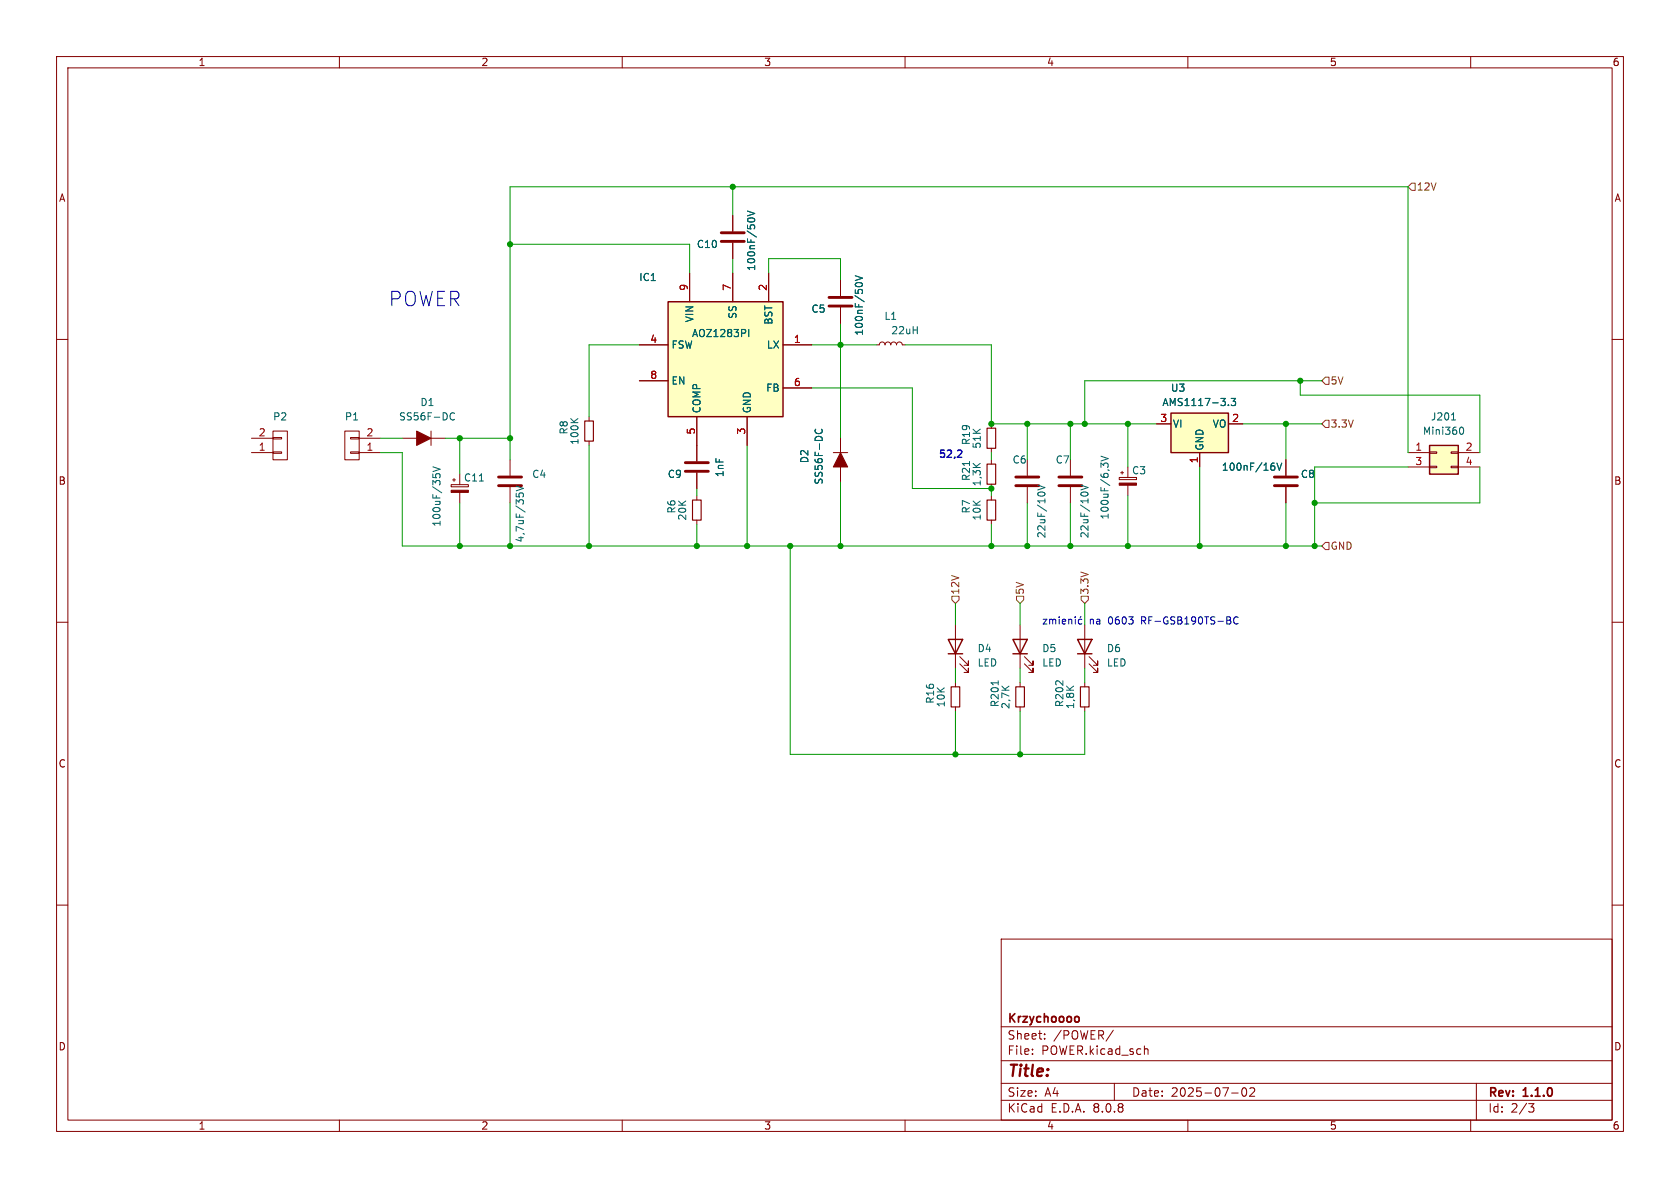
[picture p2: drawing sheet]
<svg xmlns="http://www.w3.org/2000/svg" width="297mm" height="210mm" viewBox="0 0 297 210" stroke-linecap="round" stroke-linejoin="round" font-family="sans-serif">
<g fill="none" stroke="#840000" stroke-width=".18">
<path d="M10 10h277v190h-277zM12 12h273v186h-273zM60 10v2M110 10v2M160 10v2M210 10v2M260 10v2M129.5 38.1v2.8M129.5 42.9v2.8M148.6 49.5v2.8M148.6 54.4v2.8M10 60h2"/>
<path d="M44.4 77.5h3.9M48.3 77.3h1.5v.3h-1.5zM48.3 79.9h1.5v.2h-1.5zM48.3 76.2h2.5v5.1h-2.5zM154.9 61h.5l.2-.4 .4-.1 .3 .1 .2 .4 .1-.4 .4-.1 .3 .1 .2 .4 .1-.4 .4-.1 .3 .1 .2 .4 .1-.4 .4-.1 .4 .1 .1 .4h.5M285 60h2M44.4 80h3.9M123.2 87.6v.8M123.2 91.9v.8M10 110h2M285 110h2M10 160h2"/>
<path d="M177 166h108v32h-108zM285 160h2M60 198v2M110 198v2M160 198v2M177 194.5h108M177 191.5h108M177 187.5h108M177 181.5h108M182.5 186.3v.1M182.5 185.5v.1M184.7 183.6v.1"/>
<path d="M184.7 182.8v.1M196.8 182.1l-1.3 2M197 191.5v3M202.4 185.5h.5l.1 .9M210 198v2M217.7 193.2h1.2M219.7 192.4l.2-.1a.81 .81 0 0 1 .6 .6 .81 .81 0 0 1-.3 .8l-.2 .1a.81 .81 0 0 1-.3-1.4zM221 192.4l.5-.1 .2 .1 .1 .3-.9 1.1h.9M260 198v2M261 191.5v6.5M270.2 195.1h1l-.5 .6 .4 .1 .1 .5-.3 .3h-.4"/>
</g>
<path d="M190.7 179.8v.7" fill="none" stroke="#840000" stroke-width=".3"/>
<path d="M122.4 88.4h1.6v3.5h-1.6z" fill="none" stroke="#840000" stroke-width=".2"/>
<path d="M127.5 41.1h4.1M127.5 42.7h4.1M146.6 52.6h4M146.6 54.1h4" fill="none" stroke="#840000" stroke-width=".51"/>
<path d="M132.2 38.8a.79 .79 0 0 1 1.2 0M132.2 37.3l1.2 .4-1.2 .5M151.2 50.3a.79 .79 0 0 1 1.3 0M151.2 48.7l1.3 .5-1.3 .4" fill="none" stroke="#006464" stroke-width=".18"/>
<path d="M207 73h10.2v7h-10.2z" fill="#ffffc2"/>
<path d="M207 73h10.2v7h-10.2z" fill="none" stroke="#840000" stroke-width=".25"/>
<path d="M104.1 73.7v.7M104.1 78v.7M204.5 74.9h2.5M217.2 74.9h2.5M212.1 80v2.6M227.3 81.3v2.8M227.3 86.1v2.8" fill="none" stroke="#840000" stroke-width=".18"/>
<path d="M100.9 74l.7 .7M102.2 74l-.7 .5M217.2 71.6v.1M217.7 70.4h.7l-.4 .5 .4 .1v.6l-.2 .1-.5-.1M225 81.9h.3M225.1 82.3l.3 .3v.3l-.3 .2M225.7 81.9l.5 1.2 .4-1.2" fill="none" stroke="#006464" stroke-width=".18"/>
<path d="M225.3 85.9h4.1M225.3 84.3h4.1" fill="none" stroke="#840000" stroke-width=".51"/>
<path d="M103.4 74.4h1.5v3.6h-1.5z" fill="none" stroke="#840000" stroke-width=".2"/>
<path d="M118.1 53.3h20.3v20.4h-20.3z" fill="#ffffc2"/>
<path d="M118.1 53.3h20.3v20.4h-20.3z" fill="none" stroke="#840000" stroke-width=".25"/>
<g fill="none" stroke="#840000" stroke-width=".18">
<path d="M121.9 48.3v5M129.5 48.3v5M135.9 48.3v5M113 61h5.1M113 67.3h5.1M123.2 73.7v7.8M132.1 73.7v5M138.4 61h5.1M138.4 68.6h5.1M175.3 74.9v.8M175.3 79.2v.8M90.2 81.3v2.8"/>
<path d="M90.2 86.1v2.8M123.2 83.6v2.8M175.3 81.3v.7M175.3 85.6v.8M197.9 84.4h3v.4h-3zM198.1 83.6h.5M198.4 83.3v.5M199.4 82.6v1.8M199.4 85.8v1.8M180.3 120.7v.7M180.3 125v.7"/>
</g>
<path d="M132.4 58.2v1.3M91.3 87.2v.6M91.3 85.9l1.2 .4-1.2 .5M91.7 87.4l.3-.3h.3l.2 .3M171.4 81.6v.7M194.6 80.6l1.3 .5-1.3 .4M195.9 82.5v-.4l-.2-.2h-.5l-.1 .4-.5-.4v.7M176.5 120.3v.8" fill="none" stroke="#006464" stroke-width=".18"/>
<path d="M174.5 75.7h1.5v3.5h-1.5zM174.5 82h1.5v3.6h-1.5zM179.6 121.4h1.5v3.6h-1.5z" fill="none" stroke="#840000" stroke-width=".2"/>
<path d="M197.9 85.4h3v.4h-3z" fill="#840000" stroke="#840000" stroke-width=".18"/>
<path d="M88.1 85.9h4.1M88.1 84.3h4.1M121.2 81.8h4M121.2 83.3h4" fill="none" stroke="#840000" stroke-width=".51"/>
<path d="M252.7 78.7h5.1v5.1h-5.1z" fill="#ffffc2"/>
<g fill="none" stroke="#840000" stroke-width=".18">
<path d="M129.5 38.1v2.8M121.9 48.3v5M129.5 42.9v2.8M129.5 48.3v5M135.9 48.3v5M148.6 49.5v2.8M148.6 54.4v2.8M61 76.2h2.5v5.1h-2.5zM62 77.3h1.5v.3h-1.5zM62 79.9h1.5v.2h-1.5zM63.5 77.5h3.8M71.1 77.5h2.6"/>
<path d="M76.2 76.2v2.5M76.2 77.5h2.5M113 61h5.1M113 67.3h5.1M123.2 73.7v7.8M132.1 73.7v5M138.4 61h5.1M138.4 68.6h5.1M148.6 77.5v2.5M204.5 74.9h2.5M217.2 74.9h2.5M252.7 79.9h1.3v.2h-1.3z"/>
<path d="M256.5 79.9h1.3v.2h-1.3zM63.5 80h3.8M79.8 85.7h3v.4h-3zM80 84.8h.5M80.3 84.6v.5M81.3 83.8v1.9M81.3 87v1.9M123.2 83.6v2.8M147.3 80h2.6M148.6 82.6v2.5M175.3 87.6v.8M175.3 91.9v.8"/>
<path d="M181.6 81.3v2.8M181.6 86.1v2.8M189.2 81.3v2.8M189.2 86.1v2.8M212.1 80v2.6M227.3 81.3v2.8M227.3 86.1v2.8M248.9 80h3.8M248.9 82.6h3.8M252.7 82.4h1.3v.3h-1.3zM256.5 82.4h1.3v.3h-1.3zM257.8 80h3.8"/>
<path d="M257.8 82.6h3.8M168.9 110.5v7.6M169.7 117.3l1.5 1.6v-.8v.8h-.8M169.7 116.1l1.5 1.5v-.8v.8h-.8M180.3 110.5v7.6M181.1 117.3l1.5 1.6v-.8v.8h-.7M181.1 116.1l1.5 1.5v-.8v.8h-.7M191.8 110.5v7.6M192.5 117.3l1.6 1.6v-.8v.8h-.8M192.5 116.1l1.6 1.5v-.8v.8h-.8M168.9 120.7v.7M168.9 125v.7"/>
<path d="M191.8 120.7v.7M191.8 125v.7"/>
</g>
<path d="M252.7 78.7h5.1v5.1h-5.1zM167.6 113h2.6l-1.3 2.6zM167.6 115.6h2.6M179.1 113h2.5l-1.3 2.6zM179.1 115.6h2.5M190.5 113h2.5l-1.2 2.6zM190.5 115.6h2.5" fill="none" stroke="#840000" stroke-width=".25"/>
<g fill="none" stroke="#006464" stroke-width=".18">
<path d="M132.2 38.8a.79 .79 0 0 1 1.2 0M132.2 37.3l1.2 .4-1.2 .5M132.4 58.2v1.3M151.2 50.3a.79 .79 0 0 1 1.3 0M151.2 48.7l1.3 .5-1.3 .4M80.3 73.1a.6 .6 0 0 0-.8 .4 .6 .6 0 0 0 .6 .7l.2-.1M144.2 75.9a.6 .6 0 0 0 .4 .8 .6 .6 0 0 0 .8-.6l-.2-.2M217.2 71.6v.1M217.7 70.4h.7l-.4 .5 .4 .1v.6l-.2 .1-.5-.1M256.6 74.2h.7M258.1 75.6l.2-.1a.68 .68 0 0 1 .5 .6 .68 .68 0 0 1-.5 .7l-.2-.1M76.5 83.8v.6"/>
<path d="M76.5 82.5l1.3 .4-1.3 .5M77 84l.3-.3h.3l.2 .3M84.7 85h.8M183.5 85.8l1.2 .4-1.2 .4M183.7 87h.8M191.1 85.8l1.2 .4-1.2 .4M191.3 87h.8M225 81.9h.3M225.1 82.3l.3 .3v.3l-.3 .2M225.7 81.9l.5 1.2 .4-1.2"/>
</g>
<g fill="#840000" stroke="#840000" stroke-width=".18">
<path d="M79.8 86.7h3v.3h-3z"/>
<path d="M73.7 76.2l2.5 1.3-2.5 1.2z"/>
<path d="M148.6 80l1.3 2.6h-2.6z"/>
</g>
<path d="M179.6 85.9h4M179.6 84.3h4M187.2 85.9h4.1M187.2 84.3h4.1" fill="none" stroke="#840000" stroke-width=".51"/>
<path d="M174.5 88.4h1.5v3.5h-1.5zM168.1 121.4h1.6v3.6h-1.6zM191 121.4h1.5v3.6h-1.5z" fill="none" stroke="#840000" stroke-width=".2"/>
<path d="M249.6 32.4h.6v1.3h-.6l-.7-.7zM234.3 66.7h.6v1.2h-.6l-.6-.6zM234.3 74.3h.6v1.3h-.6l-.6-.7zM234.3 95.9h.6v1.3h-.6l-.6-.7zM168.3 105.4h1.2v.6l-.6 .7-.6-.7zM179.7 105.4h1.3v.6l-.7 .7-.6-.7zM191.1 105.4h1.3v.6l-.6 .7-.7-.7z" fill="none" stroke="#725600" stroke-width=".18"/>
<g fill="none" stroke="#0000c2" stroke-width=".18">
<path d="M184.4 109.5h.7l-.7 .8h.7M185.6 109.6l.3-.1 .2 .1M185.6 109.5v.8M186.1 109.6l.2-.1h.3v.8M186.1 109.6v.7M187.3 109v.2M187.3 109.5v.8M187.8 109.9l.6-.1-.1-.3h-.3l-.2 .1 .1 .7h.4M188.9 109.6l.2-.1h.3l.1 .8M188.9 109.5v.8M190.1 109v.2M190.1 109.5v.8"/>
<path d="M191.1 109l-.2 .2M191.2 109.5h-.3l-.3 .2 .2 .6h.4M196.1 109.1l.2-.1a.68 .68 0 0 1 .4 .7 .68 .68 0 0 1-.4 .6 .84 .84 0 0 1-.2-1.2zM197.8 109l-.4 .1a.86 .86 0 0 0 0 1.2l.4-.1 .1-.4-.2-.3h-.3l-.2 .3M198.5 109.2l.2-.2a.68 .68 0 0 1 .4 .7 .68 .68 0 0 1-.4 .6l-.2-.1-.1-.4zM199.5 109h.8l-.4 .5 .4 .1v.6l-.2 .1-.6-.1M217.5 109.7l.1 .2-.1 .4M217.5 109.2v.3M218.9 109.2a.6 .6 0 0 0-.9 .4 .6 .6 0 0 0 .6 .7l.3-.1"/>
</g>
<path d="M169.5 79.6h.4l.1 .3-.8 .9h.8" fill="none" stroke="#0000c2" stroke-width=".25"/>
<g fill="none" stroke="#009600" stroke-width=".18">
<path d="M129.5 33v5.1M90.2 43.2h31.7v5.1M129.5 45.7v2.6M135.9 48.3v-2.6h12.7v3.8M148.6 57.2v20.3M67.3 77.5h3.8M78.7 77.5h11.5M81.3 77.5v6.3M104.1 78.7v17.8M113 61h-8.9v12.7M132.1 78.7v17.8M143.5 61h11.4"/>
<path d="M143.5 68.6h17.8v17.8h14v1.2M160 61h15.3v13.9h29.2M181.6 74.9v6.4M189.2 74.9v6.4M199.4 74.9v7.7M219.7 74.9h14M227.3 74.9v6.4M229.9 67.3v2.6h31.7v10.1M233.7 67.3h-41.9v7.6M67.3 80h3.8v16.5h162.6M81.3 88.9v7.6M90.2 88.9v7.6"/>
<path d="M123.2 86.4v1.2M123.2 92.7v3.8M139.7 96.5v36.9h52.1v-7.7M148.6 85.1v11.4M175.3 80v1.3M175.3 92.7v3.8M181.6 88.9v7.6M189.2 88.9v7.6M199.4 87.6v8.9M212.1 82.6v13.9M227.3 88.9v7.6M248.9 80v-47h-158.7v48.3"/>
<path d="M248.9 82.6h-16.5v13.9M261.6 82.6v6.3h-29.2M168.9 106.7v3.8M168.9 118.1v2.6M180.3 106.7v3.8M180.3 118.1v2.6M191.8 106.7v3.8M191.8 118.1v2.6M168.9 125.7v7.7M180.3 125.7v7.7"/>
</g>
<g fill="#009600" stroke="#009600" stroke-width=".18">
<circle cx="199.4" cy="74.9" r=".46"/>
<circle cx="189.2" cy="74.9" r=".46"/>
<circle cx="191.8" cy="74.9" r=".46"/>
<circle cx="175.3" cy="86.4" r=".46"/>
<circle cx="181.6" cy="74.9" r=".46"/>
<circle cx="175.3" cy="74.9" r=".46"/>
<circle cx="199.4" cy="96.5" r=".46"/>
<circle cx="227.3" cy="96.5" r=".46"/>
<circle cx="212.1" cy="96.5" r=".46"/>
<circle cx="104.1" cy="96.5" r=".46"/>
<circle cx="123.2" cy="96.5" r=".46"/>
<circle cx="129.5" cy="33" r=".46"/>
<circle cx="90.2" cy="43.2" r=".46"/>
<circle cx="132.1" cy="96.5" r=".46"/>
<circle cx="139.7" cy="96.5" r=".46"/>
<circle cx="148.6" cy="96.5" r=".46"/>
<circle cx="148.6" cy="61" r=".46"/>
<circle cx="232.4" cy="96.5" r=".46"/>
<circle cx="227.3" cy="74.9" r=".46"/>
<circle cx="232.4" cy="88.9" r=".46"/>
<circle cx="229.9" cy="67.3" r=".46"/>
<circle cx="168.9" cy="133.4" r=".46"/>
<circle cx="175.3" cy="96.5" r=".46"/>
<circle cx="189.2" cy="96.5" r=".46"/>
<circle cx="181.6" cy="96.5" r=".46"/>
<circle cx="180.3" cy="133.4" r=".46"/>
<circle cx="81.3" cy="96.5" r=".46"/>
<circle cx="90.2" cy="96.5" r=".46"/>
<circle cx="90.2" cy="77.5" r=".46"/>
<circle cx="81.3" cy="77.5" r=".46"/>
</g>
<text font-size="3.5" fill="#0000c2" x="68.6" y="54.4">POWER</text>
<text font-size="2.8" fill="#840000" x="178" y="190.9">Title:</text>
<g font-size="2.1" fill="#840000">
<text x="178" y="184">Sheet:</text>
<text x="178" y="181.2">Krzychoooo</text>
<text x="186.2" y="184">/POWER/</text>
<text x="178" y="186.7">File:</text>
<text x="184.1" y="186.7">POWER.kicad_sch</text>
<text x="178" y="196.9">KiCad</text>
<text x="178" y="194.1">Size:</text>
<text x="184.7" y="194.1">A4</text>
<text x="185.7" y="196.9">E.D.A.</text>
<text x="193.3" y="196.9">8.0.8</text>
<text x="200" y="194.1">Date:</text>
<text x="207" y="194.1">2025-07-02</text>
<text x="263" y="194.3">Rev:</text>
<text x="263" y="196.9">Id:</text>
<text x="267.1" y="196.9">2/3</text>
<text x="269.4" y="194.3">1.1.0</text>
</g>
<g font-size="1.8" fill="#840000">
<text x="35" y="11.9">1</text>
<text x="85" y="11.9">2</text>
<text x="135" y="11.9">3</text>
<text x="185" y="11.9">4</text>
<text x="235" y="11.9">5</text>
<text x="285" y="11.9">6</text>
<text x="10.3" y="35.9">A</text>
<text x="285.3" y="35.9">A</text>
<text x="10.3" y="85.9">B</text>
<text x="285.3" y="85.9">B</text>
<text x="10.3" y="135.9">C</text>
<text x="285.3" y="135.9">C</text>
<text x="10.3" y="185.9">D</text>
<text x="285.3" y="185.9">D</text>
<text x="35" y="199.9">1</text>
<text x="85" y="199.9">2</text>
<text x="135" y="199.9">3</text>
<text x="185" y="199.9">4</text>
<text x="235" y="199.9">5</text>
<text x="285" y="199.9">6</text>
</g>
<g font-size="1.8" fill="#725600">
<text x="250.4" y="33.9">12V</text>
<text x="235.1" y="68.2">5V</text>
<text x="235.1" y="75.8">3.3V</text>
<text x="235.1" y="97.4">GND</text>
<text x="169.8" y="105.2" transform="rotate(-90 169.8 105.2)">12V</text>
<text x="181.2" y="105.2" transform="rotate(-90 181.2 105.2)">5V</text>
<text x="192.6" y="105.2" transform="rotate(-90 192.6 105.2)">3.3V</text>
</g>
<g font-size="1.8" fill="#006464">
<text x="123.1" y="44">C10</text>
<text x="112.9" y="49.9">IC1</text>
<text x="133.7" y="48" transform="rotate(-90 133.7 48)">100nF/50V</text>
<text x="122.2" y="59.8">AOZ1283PI</text>
<text x="122.8" y="57.1" transform="rotate(-90 122.8 57.1)">VIN</text>
<text x="130.4" y="56.5" transform="rotate(-90 130.4 56.5)">SS</text>
<text x="136.8" y="57.5" transform="rotate(-90 136.8 57.5)">BST</text>
<text x="143.4" y="55.5">C5</text>
<text x="152.8" y="59.4" transform="rotate(-90 152.8 59.4)">100nF/50V</text>
<text x="156.3" y="56.7">L1</text>
<text x="157.5" y="59.3">22uH</text>
<text x="118.6" y="61.8">FSW</text>
<text x="135.5" y="61.8">LX</text>
<text x="74.2" y="72">D1</text>
<text x="118.6" y="68.2">EN</text>
<text x="135.4" y="69.4">FB</text>
<text x="205.4" y="72">AMS1117-3.3</text>
<text x="206.9" y="69.4">U3</text>
<text x="48.2" y="74.5">P2</text>
<text x="60.9" y="74.5">P1</text>
<text x="70.4" y="74.5">SS56F-DC</text>
<text x="100.6" y="76.9" transform="rotate(-90 100.6 76.9)">R8</text>
<text x="124.1" y="73.2" transform="rotate(-90 124.1 73.2)">COMP</text>
<text x="132.9" y="73.2" transform="rotate(-90 132.9 73.2)">GND</text>
<text x="207.3" y="75.8">VI</text>
<text x="214.3" y="75.8">VO</text>
<text x="251.4" y="77.1">Mini360</text>
<text x="252.9" y="74.5">J201</text>
<text x="102.5" y="78.8" transform="rotate(-90 102.5 78.8)">100K</text>
<text x="143.1" y="82" transform="rotate(-90 143.1 82)">D2</text>
<text x="171.7" y="78.8" transform="rotate(-90 171.7 78.8)">R19</text>
<text x="173.6" y="79.4" transform="rotate(-90 173.6 79.4)">51K</text>
<text x="178.9" y="82.1">C6</text>
<text x="186.5" y="82.1">C7</text>
<text x="213" y="79.8" transform="rotate(-90 213 79.8)">GND</text>
<text x="215.9" y="83.4">100nF/16V</text>
<text x="81.9" y="85.3">C11</text>
<text x="94" y="84.7">C4</text>
<text x="118" y="84.7">C9</text>
<text x="128.1" y="84.4" transform="rotate(-90 128.1 84.4)">1nF</text>
<text x="145.6" y="85.8" transform="rotate(-90 145.6 85.8)">SS56F-DC</text>
<text x="171.7" y="85.1" transform="rotate(-90 171.7 85.1)">R21</text>
<text x="173.6" y="86.1" transform="rotate(-90 173.6 86.1)">1,3K</text>
<text x="200" y="84">C3</text>
<text x="229.9" y="84.7">C8</text>
<text x="78.1" y="93.2" transform="rotate(-90 78.1 93.2)">100uF/35V</text>
<text x="119.6" y="90.9" transform="rotate(-90 119.6 90.9)">R6</text>
<text x="121.5" y="92.1" transform="rotate(-90 121.5 92.1)">20K</text>
<text x="171.7" y="90.9" transform="rotate(-90 171.7 90.9)">R7</text>
<text x="173.6" y="92.1" transform="rotate(-90 173.6 92.1)">10K</text>
<text x="185" y="95.2" transform="rotate(-90 185 95.2)">22uF/10V</text>
<text x="192.6" y="95.2" transform="rotate(-90 192.6 95.2)">22uF/10V</text>
<text x="196.2" y="91.9" transform="rotate(-90 196.2 91.9)">100uF/6,3V</text>
<text x="92.8" y="96" transform="rotate(-90 92.8 96)">4,7uF/35V</text>
<text x="172.7" y="115.5">D4</text>
<text x="172.7" y="118">LED</text>
<text x="184.2" y="115.5">D5</text>
<text x="184.2" y="118">LED</text>
<text x="195.6" y="115.5">D6</text>
<text x="195.6" y="118">LED</text>
<text x="165.3" y="124.5" transform="rotate(-90 165.3 124.5)">R16</text>
<text x="167.2" y="125.1" transform="rotate(-90 167.2 125.1)">10K</text>
<text x="176.8" y="125.1" transform="rotate(-90 176.8 125.1)">R201</text>
<text x="178.7" y="125.4" transform="rotate(-90 178.7 125.4)">2,7K</text>
<text x="188.2" y="125.1" transform="rotate(-90 188.2 125.1)">R202</text>
<text x="190.1" y="125.4" transform="rotate(-90 190.1 125.4)">1,8K</text>
</g>
<g font-size="1.8" fill="#a90000">
<text x="121.7" y="51.5" transform="rotate(-90 121.7 51.5)">9</text>
<text x="129.3" y="51.5" transform="rotate(-90 129.3 51.5)">7</text>
<text x="135.6" y="51.5" transform="rotate(-90 135.6 51.5)">2</text>
<text x="114.9" y="60.7">4</text>
<text x="140.3" y="60.7">1</text>
<text x="114.9" y="67.1">8</text>
<text x="140.3" y="68.3">6</text>
<text x="45.6" y="77.2">2</text>
<text x="64.7" y="77.2">2</text>
<text x="122.9" y="76.9" transform="rotate(-90 122.9 76.9)">5</text>
<text x="131.8" y="76.9" transform="rotate(-90 131.8 76.9)">3</text>
<text x="205" y="74.7">3</text>
<text x="217.7" y="74.7">2</text>
<text x="45.6" y="79.8">1</text>
<text x="64.7" y="79.8">1</text>
<text x="211.8" y="82" transform="rotate(-90 211.8 82)">1</text>
<text x="250.1" y="79.8">1</text>
<text x="250.1" y="82.3">3</text>
<text x="259" y="79.8">2</text>
<text x="259" y="82.3">4</text>
</g>
<g font-size="1.8" fill="#0000c2">
<text x="165.8" y="81.3">52,2</text>
<text x="192.6" y="110.6">na</text>
<text x="202" y="110.6">RF-GSB190TS-BC</text>
</g>
</svg>
